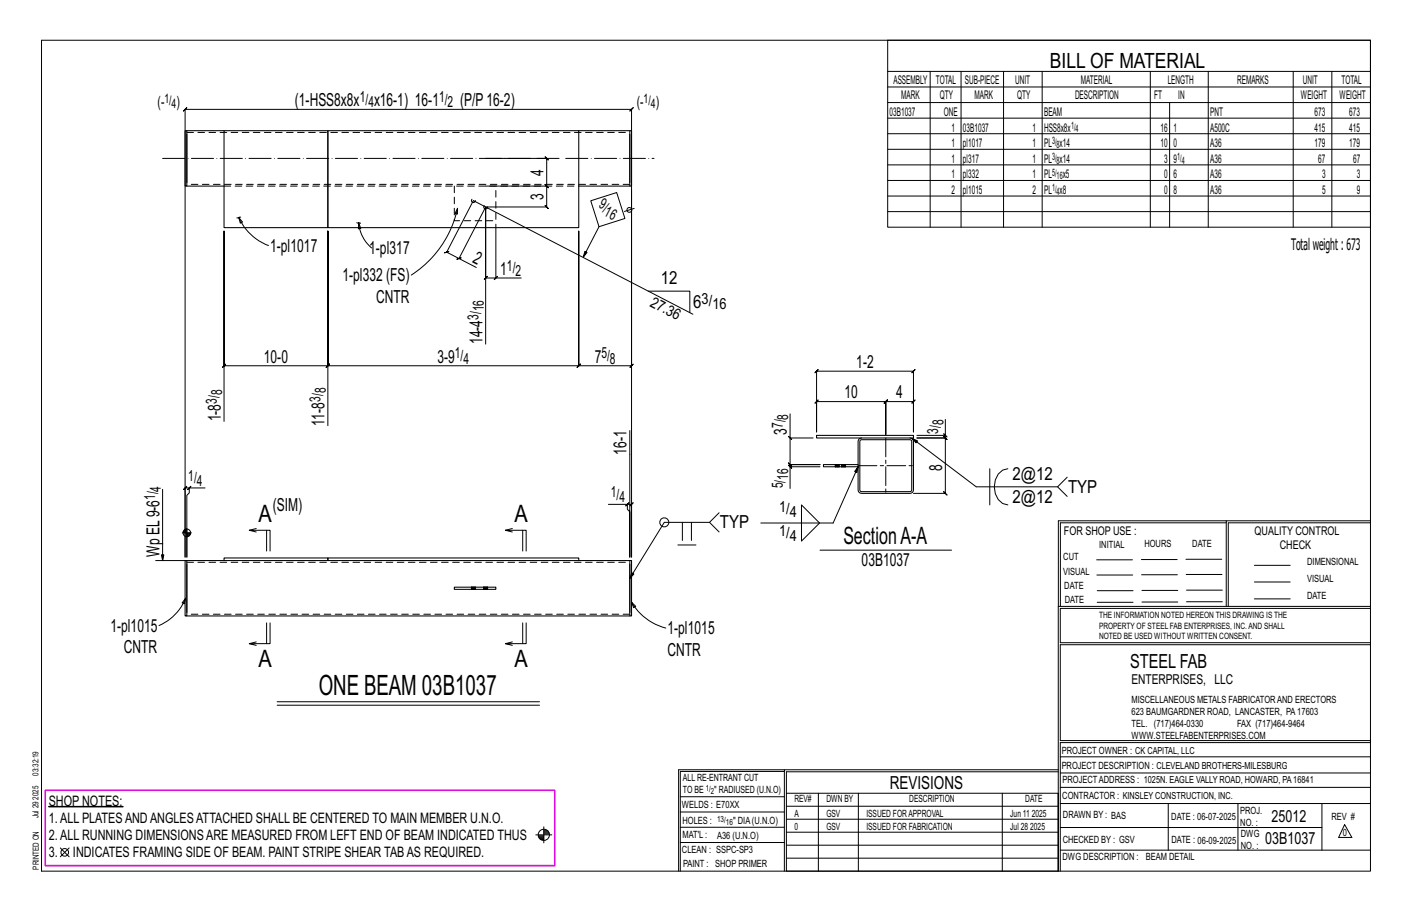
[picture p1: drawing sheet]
<svg xmlns="http://www.w3.org/2000/svg" width="432mm" height="279mm" viewBox="0 0 432 279" stroke-linecap="round" stroke-linejoin="round" font-family="sans-serif">
<path d="M14.9 246.5h22.7v.2h-22.7z" fill="#000" stroke="#000" stroke-width=".31"/>
<g fill="none" stroke="#000" stroke-width=".31">
<path d="M12.7 12.3h406.4v254h-406.4zM271.5 12.3h147.6v57.2h-147.6zM271.5 21.8h147.6M271.5 26.6h147.6M271.5 31.4h147.6M271.5 36.1h147.6M284.5 21.8v47.7M293.9 21.8v47.7M306.9 21.8v47.7M318.7 21.8v47.7M351.8 21.8v47.7M357.7 31.4v38.1"/>
<path d="M369.5 21.8v47.7M395.5 21.8v47.7M407.3 21.8v47.7M148.5 48.4h18.7l-.5-.5 1 1-.5-.5v8.5l-.5-.5 1 1-.5-.5h-18.7M167.2 56.9l-.5-.5 1 1-.5-.5v6.4l-.5-.5 1 1-.5-.5h-18.7v41.9M193.1 57.9v53.9l.5-.5-1 1 .5-.5h-16.1l.5-.5-1 1 .5-.5v-41.2v41.2l.5-.5-1 1 .5-.5h-76.7l.5-.5-1 1 1-1-1 1 .5-.5h-31.8l.5-.5-1 1 .5-.5v-41.2v58.2M271.5 40.9h147.6M271.5 45.6h147.6M271.5 50.4h147.6M271.5 55.2h147.6M271.5 59.9h147.6M73 66.5l1.2 1.4-.7 .3z"/>
<path d="M73 66.5a16.3 16.3 0 0 0 9.1 8.6M73 66.5l-.6 .1M73.6 66.4l-.6 .1M100.3 70.6v59.5M109.1 68.1l.6 .1M109.7 68.2l.6 1.6-.7 .2zM109.7 68.2a11.2 11.2 0 0 0 3.9 7.6M109.7 68.2l.6 .1M139.7 79.2l1.3-.4zM139.9 63.7v1.8l-.8-.2zM139.9 63.7a32.4 32.4 0 0 1-14.1 20.4M140.4 79l-3.8-1.9 .7-.2-1.4 .4 .7-.2 8.2-15.8 67.1 34.8"/>
<path d="M151.6 68.5v16.5h7.8M180.7 61.4l7.9-2.5 2.5 7.9-7.9 2.5zM183.2 69.3l-4.8 9.3 .5-1.8 .6 .4-1.1 1.4M193.9 63.7l-2.9 .9M271.5 64.7h147.6M145.6 81.8l-5.2-2.8 8.1-15.7v21.7l-.5 .5 1-1-.5 .5h3.1M151.6 85l-.5 .5 1-1zM198.3 89h12.7v6.6M249.2 114l1-1-.5 .5h29.6l-.5 .5 1-1-.5 .5v18.5v-9.2l.5-.5-1 1 .5-.5h-8.4l.5-.5-1 1 .5-.5v10v-10l.5-.5-1 1 .5-.5h-21.2l.5-.5-1 1 .5-.5v9.2v-18.5zM192.6 131.6v38.7v-13.9l-.7-.7v-1.5h-5.8M241.1 133.4l1 1zM241.6 133.9v8.1l-.5-.5 1 1-.5-.5h9.2h-9.2l-.5-.5 1 1-.5-.5v.7"/>
<path d="M241.6 126.5v7.4h7.1M278.9 134l1.2 1.4 .5-.6-1.7-.8 19.6 14.8h24.9l3-2.9M288.6 132.6l1 1zM289.1 133.1v.8l-.5-.5 1 1-.5-.5h-8.7h8.7l-.5-.5 1 1-.5-.5v16.9l-.5-.5 1 1-.5-.5h-9.8M289.1 128.2v4.9h-8.7M49.7 149.6v21.8l-.3-1.8h.7l-.4 1.8M57.9 149.2l.5-.5-1 1zM57.9 149.2h-1.3l.5-.5-1 1 .5-.5v21.1v-136.9l-.5 .5 1-1-.5 .5h136.5l-.5 .5 1-1-.5 .5v136.9v-16.1l.5-.5-1 1 .5-.5h-1.2M62.7 149.2h-4.8v1.5l-.8 .7v18.9v-8.8M191.4 154.7l1-1zM208.7 159.7v5.5M211.4 159.7v5.5"/>
<path d="M217 159.7l2.9 2.9M219.9 156.7l-2.9 3h-13.9l-10.5 17.1 .6-1.7 .6 .4-1.2 1.3M241.1 142.2l1 1zM245.1 154.3l5.5 5.6-5.5 5.5zM250.8 142.7h-9.2v6.6M262.4 142.7l-1 1.4 .6 .3 .4-1.7-7.6 17.2h-22.1M302.7 143.3v11M308.2 143.3a5 5 0 0 0-4.1 5.5 5 5 0 0 0 4.1 5.5M323.4 148.8l3 2.9M375 159.8h-50.7v25.6M375 159.2h-51.3l-.1 107.1M419.1 159.2h-44.1v26.2"/>
<path d="M419.1 159.8h-43.5v25.6M47.6 171.4h9.5M55.7 162.9h2.8M56.1 162.4v.5M56.3 162.1v.8M56.5 161.9v1M56.7 161.8v1.1M56.9 161.7v1.2M57.3 162.9v1.1M57.6 162.9v1.1M57.8 162.9v1M58 162.9v.8"/>
<path d="M58.2 162.9v.5M78.4 162.6l-2.2-.5h6.4v6.3M78.4 161.6l-2.2 .5M81.5 162.1v6.3M156.7 162.6l-2.1-.5h6.3v6.3M156.7 161.6l-2.1 .5M159.8 162.1v6.3M207.3 166.6h5.5M250.8 168.2h40.2M335.4 171.1h10.9M335.4 175.8h11M349 171h11"/>
<path d="M349.1 175.7h11M362.7 171h10.9M362.7 175.6h11M383.6 172.8h11M383.6 177.9h11M56.8 182.9l-.4 1.7-.7-.3zM56.8 182.9a15.3 15.3 0 0 1-8.2 8.3M78.4 196.2l-2.2 .6M81.5 190.4v6.4M82.6 190.4v6.4h-6.4l2.2 .5M156.7 196.2l-2.1 .6M159.8 190.4v6.4"/>
<path d="M160.9 190.4v6.4h-6.3l2.1 .5M193.1 184.1l1.3 1.2-.6 .5zM193.1 184.1a17.1 17.1 0 0 0 10.5 7.9M323.7 185.4h95.4M335.5 184.1h11M335.5 180.6h11M349.2 184h11M349.2 180.5h11M362.9 180.4h10.9M362.9 184h10.9M383.6 183.1h11M419.1 186h-94.9v10.5h94.9"/>
<path d="M419.1 197.1h-94.9v29.3h94.9v.6h-94.9v39.3M84.8 214.5h80.2M84.8 215.6h80.2M239.9 235.8h-31.9v30.5M239.9 235.3h-32.4v31M323.6 235.3h-83.7v31M323.6 235.9h-83.1v6.6M324.2 236.3h94.9M324.2 231.4h94.9M18.4 259.2l2.7 2.7M21.1 259.2l-2.7 2.7M163.8 255.2h5"/>
<path d="M164.6 255.5h1.7M164.7 255.8h1.6M164.8 256.1h1.5M165 256.4h1.3M165.4 256.6h.9M166.3 252.8v4.9M166.3 253.8h.9M166.3 254.6h1.6M166.3 254.3h1.5M166.3 254.1h1.3M166.3 254.9h1.7M208 252.9h31.9"/>
<path d="M208 257.5h31.9M208 243.6h31.9M208 248.2h31.9M240.5 242.5h83.1v23.8h-83.1zM240.5 258.4h83.1M240.5 254.4h83.1M240.5 250.4h83.1M240.5 246.5h83.1M250.3 242.5v23.8M262.5 242.5v23.8M306.5 242.5v23.8M324.2 253h80.1"/>
<path d="M324.2 245.6h94.9M324.2 259.9h94.9M324.2 240.7h94.9M357.3 245.6v14.3M378.6 245.6v14.3M404.3 245.6v14.3M411.2 252.1l2.2 3.9h-4zM240.5 262.3h83.1"/>
<circle cx="192.5" cy="64.2" r=".74"/>
<circle cx="203.1" cy="159.7" r="1.38"/>
<circle cx="57.1" cy="162.9" r="1.16"/>
<circle cx="166.3" cy="255.2" r="1.71"/>
<circle cx="19.8" cy="260.6" r="1.17"/>
</g>
<path d="M13.8 241.6h155.8v23h-155.8z" fill="none" stroke="#f0f" stroke-width=".5"/>
<g fill="none" stroke="#000" stroke-width=".32">
<path d="M56.6 40h.5v16.9h-.5zM57.1 40h11.4M68.5 40h31.8v29.6h-31.8zM100.3 40h76.7v29.6h-76.7zM177 40h15.6M192.6 40h.5v16.9h-.5zM57.1 41v14.8M57.1 56.9h11.4M177 56.9h15.6M192.6 41v14.8M262.7 134.2l.8-.3h14.8a1.06 1.06 0 0 1 1 1v14.9a1.06 1.06 0 0 1-1 1h-14.8a1.06 1.06 0 0 1-1.1-1v-14.9zM263.1 134.6l.4-.2 15.2 .2 .1 .3-.1 15.2-.4 .2-15.2-.2-.2-.3z"/>
<path d="M263.5 133.9h-13.8v-.8h29.6v.8h-1M255.4 142h.1M255.4 142.7h.1M256.6 142h.1M256.6 142.7h.1M257.4 142h.1M257.4 142.7h.1M258.6 142h.1M258.6 142.7h.1M262.4 142h-10.6v.7h10.6M56.6 171.4h.5v16.9h-.5zM57.1 172.4v14.8"/>
<path d="M57.1 171.4h11.4M68.5 170.6h31.8v.8h-31.8zM100.3 170.6h76.7v.8h-76.7zM138.9 179.5h12.7v.7h-12.7zM144.2 179.5h.1M145.4 179.5h.1M147.9 179.5h.1M149.1 179.5h.1M177 171.4h15.6M192.6 171.4h.5v16.9h-.5zM192.6 172.4v14.8M57.1 188.3h135.5"/>
<path d="M144.2 180.2h.1M145.4 180.2h.1M147.9 180.2h.1M149.1 180.2h.1"/>
</g>
<g fill="none" stroke="#000" stroke-width=".31" stroke-dasharray="2 1.4">
<path d="M57.1 40.5h135.5M68.5 56.9h108.5M138.9 56.9v10.6h12.7v-10.6M192.6 56.4h-135.5M255.4 142v.7M255.4 142h.1M255.6 142l-.2 .7M255.8 142h-.2l-.1 .7M256 142h.3v.7h-.3zM256 142h-.2v.7h-.2M256 142.7h-.2M256.3 142h.1v.7h-.1"/>
<path d="M256.4 142v.7M256.6 142h.1M256.6 142.7h.1M256.6 142.7v-.7M257.4 142v.7M257.4 142h.1M257.6 142l-.2 .7M257.7 142h-.1l-.2 .7M258 142h.2v.7h-.2zM258 142h-.3v.7h-.1M258 142.7h-.3M258.2 142h.2v.7h-.2"/>
<path d="M258.4 142v.7M258.5 142h.1M258.6 142.7h-.1M258.6 142.7v-.7M57.1 171.9h135.5M144.2 179.5v.7M144.2 179.5h.1M144.3 179.5l-.1 .7M144.5 179.5h-.2l-.1 .7M144.8 179.5h.2v.7h-.2zM144.8 179.5h-.3v.7h-.2M145 179.5h.2v.7h-.2"/>
<path d="M145.2 179.5v.7M145.3 179.5h.1M147.9 179.5v.7M147.9 179.5h.1M148.1 179.5l-.2 .7M148.3 179.5h-.2l-.1 .7M148.5 179.5h.2v.7h-.2zM148.5 179.5h-.2v.7h-.2M148.7 179.5h.2v.7h-.2M148.9 179.5v.7M149.1 179.5h.1M144.8 180.2h-.3"/>
<path d="M145.4 180.2h-.1M145.4 180.2v-.7M148.5 180.2h-.2M149.1 180.2h.1M149.1 180.2v-.7M192.6 187.8h-135.5"/>
<circle cx="144.8" cy="61.3" r=".6"/>
<circle cx="148.5" cy="63.3" r=".6"/>
</g>
<path d="M49.7 48.4h150.3" fill="none" stroke="#000" stroke-width=".31" stroke-dasharray="6.8 1 0 1"/>
<path d="M270.9 133.9v16.9M262.4 142.4h16.9" fill="none" stroke="#000" stroke-width=".31" stroke-dasharray="5.8 1 1 1"/>
<text font-size="8.6" x="97.5" y="212.6">ONE BEAM 03B1037</text>
<g font-size="7.3">
<text x="79" y="159.6">A</text>
<text x="157.3" y="159.6">A</text>
<text x="257.9" y="166.4">SectionA-A</text>
<text x="79" y="204">A</text>
<text x="157.3" y="204">A</text>
</g>
<text font-size="6.4" x="321.1" y="20.7">BILL OF MATERIAL</text>
<text font-size="5.9" x="345.6" y="204.1">STEEL FAB</text>
<g font-size="5.5">
<text x="90.2" y="32.4">(1-HSS8x8x</text>
<text x="114.4" y="32.4">x16-1) 16-1</text>
<text x="140.7" y="32.4">(P/P16-2)</text>
<text x="166.2" y="53.7" transform="rotate(-90 166.2 53.7)">4</text>
<text x="166.2" y="61.1" transform="rotate(-90 166.2 61.1)">3</text>
<text x="82.6" y="77">1-pl1017</text>
<text x="112.9" y="77.7">1-pl317</text>
<text x="144.3" y="79.9" transform="rotate(27 144.3 79.9)">2</text>
<text x="153" y="84">1</text>
<text x="104.8" y="86">1-pl332 (FS)</text>
<text x="202" y="87">12</text>
<text x="115" y="92.5">CNTR</text>
<text x="212" y="94.1">6</text>
<text x="147.5" y="105.2" transform="rotate(-90 147.5 105.2)">14-4</text>
<text x="80.7" y="110.8">10-0</text>
<text x="133.8" y="110.8">3-9</text>
<text x="181.9" y="110.8">7</text>
<text x="261.9" y="112.5">1-2</text>
<text x="258.2" y="121.8">10</text>
<text x="274.1" y="121.8">4</text>
<text x="67.5" y="128.8" transform="rotate(-90 67.5 128.8)">1-8</text>
<text x="99.3" y="130.1" transform="rotate(-90 99.3 130.1)">11-8</text>
<text x="240.6" y="132.9" transform="rotate(-90 240.6 132.9)">3</text>
<text x="191.6" y="139" transform="rotate(-90 191.6 139)">16-1</text>
<text x="288.1" y="144" transform="rotate(-90 288.1 144)">8</text>
<text x="309.6" y="146.6">2@12</text>
<text x="309.6" y="153.9">2@12</text>
<text x="326.6" y="150.6">TYP</text>
<text x="83.4" y="156.3">(SIM)</text>
<text x="220.2" y="161.5">TYP</text>
<text x="48.7" y="170.3" transform="rotate(-90 48.7 170.3)">Wp EL9-6</text>
<text x="263.5" y="173.1">03B1037</text>
<text x="33.7" y="193.1">1-pl1015</text>
<text x="204.1" y="193.9">1-pl1015</text>
<text x="37.9" y="199.7">CNTR</text>
<text x="204.1" y="200.4">CNTR</text>
<text x="272.2" y="241.1">REVISIONS</text>
</g>
<g font-size="5.1">
<text x="388.9" y="251.3">25012</text>
<text x="386.9" y="258.1">03B1037</text>
</g>
<text font-size="4.9" x="394.8" y="76.4">Totalweight : 673</text>
<g font-size="4.7">
<text x="48.2" y="32.6">(-</text>
<text x="54" y="32.6">)</text>
<text x="110" y="31.2">1/</text>
<text x="112.6" y="32.9">4</text>
<text x="134.3" y="31.2">1/</text>
<text x="136.9" y="32.9">2</text>
<text x="194.7" y="32.6">(-</text>
<text x="200.5" y="32.6">)</text>
<text x="182.9" y="63.1" transform="rotate(27 182.9 63.1)">9/</text>
<text x="184.5" y="65.8" transform="rotate(27 184.5 65.8)">16</text>
<text x="155" y="82.7">1/</text>
<text x="157.6" y="84.4">2</text>
<text x="147.9" y="95.2" transform="rotate(-90 147.9 95.2)">16</text>
<text x="198.5" y="93.5" transform="rotate(27 198.5 93.5)">27.36</text>
<text x="214.6" y="92.8">3/</text>
<text x="217.8" y="94.5">16</text>
<text x="146.3" y="97.8" transform="rotate(-90 146.3 97.8)">3/</text>
<text x="139.1" y="109.6">1/</text>
<text x="141.7" y="111.2">4</text>
<text x="183.9" y="109.6">5/</text>
<text x="186.5" y="111.2">8</text>
<text x="66.3" y="123.5" transform="rotate(-90 66.3 123.5)">3/</text>
<text x="67.9" y="120.9" transform="rotate(-90 67.9 120.9)">8</text>
<text x="98" y="122.7" transform="rotate(-90 98 122.7)">3/</text>
<text x="99.7" y="120.1" transform="rotate(-90 99.7 120.1)">8</text>
<text x="239.4" y="130.9" transform="rotate(-90 239.4 130.9)">7/</text>
<text x="241" y="128.3" transform="rotate(-90 241 128.3)">8</text>
<text x="288.5" y="130" transform="rotate(-90 288.5 130)">8</text>
<text x="286.9" y="132.6" transform="rotate(-90 286.9 132.6)">3/</text>
<text x="57.6" y="146.9">1/</text>
<text x="60.2" y="148.6">4</text>
<text x="239.4" y="149.3" transform="rotate(-90 239.4 149.3)">5/</text>
<text x="241" y="146.7" transform="rotate(-90 241 146.7)">16</text>
<text x="47.5" y="152.9" transform="rotate(-90 47.5 152.9)">1/</text>
<text x="49.2" y="150.3" transform="rotate(-90 49.2 150.3)">4</text>
<text x="186.8" y="151.9">1/</text>
<text x="189.4" y="153.6">4</text>
<text x="238.3" y="156.4">1/</text>
<text x="241.5" y="158.1">4</text>
<text x="238.3" y="163.7">1/</text>
<text x="241.5" y="165.4">4</text>
</g>
<g font-size="4.4">
<text x="14.9" y="251.5">1.ALL PLATESANDANGLESATTACHED SHALL BE CENTERED TO MAIN MEMBER U.N.O.</text>
<text x="14.9" y="246.3">SHOP NOTES:</text>
<text x="14.9" y="256.7">2.ALL RUNNING DIMENSIONSARE MEASURED FROM LEFT END OF BEAM INDICATED THUS</text>
<text x="14.9" y="262">3.</text>
<text x="22.3" y="262">INDICATES FRAMING SIDE OF BEAM. PAINT STRIPE SHEAR TABAS REQUIRED.</text>
</g>
<text font-size="4.2" x="346" y="209.1">ENTERPRISES, LLC</text>
<g font-size="4">
<text x="50.3" y="31.5">1/</text>
<text x="52.5" y="32.9">4</text>
<text x="196.8" y="31.5">1/</text>
<text x="199" y="32.9">4</text>
</g>
<g font-size="3.7">
<text x="273.2" y="25.6">ASSEMBLY</text>
<text x="286.2" y="25.6">TOTAL</text>
<text x="295.1" y="25.6">SUB-PIECE</text>
<text x="310.4" y="25.6">UNIT</text>
<text x="330.5" y="25.6">MATERIAL</text>
<text x="357.1" y="25.6">LENGTH</text>
<text x="378.3" y="25.6">REMARKS</text>
<text x="398.4" y="25.6">UNIT</text>
<text x="410.2" y="25.6">TOTAL</text>
<text x="272.1" y="35.5">03B1037</text>
<text x="275.6" y="30.4">MARK</text>
<text x="287.4" y="30.4">QTY</text>
<text x="288.6" y="35.5">ONE</text>
<text x="298" y="30.4">MARK</text>
<text x="311" y="30.4">QTY</text>
<text x="319.3" y="35.5">BEAM</text>
<text x="328.7" y="30.4">DESCRIPTION</text>
<text x="353" y="30.4">FT</text>
<text x="360.3" y="30.4">IN</text>
<text x="370.1" y="35.5">PNT</text>
<text x="397.8" y="30.4">WEIGHT</text>
<text x="402" y="35.5">673</text>
<text x="409.6" y="30.4">WEIGHT</text>
<text x="412.6" y="35.5">673</text>
<text x="290.9" y="40.2">1</text>
<text x="294.5" y="40.2">03B1037</text>
<text x="315.8" y="40.2">1</text>
<text x="319.3" y="40.2">HSS8x8x</text>
<text x="354.9" y="40.2">16</text>
<text x="358.9" y="40.2">1</text>
<text x="370.1" y="40.2">A500C</text>
<text x="402" y="40.2">415</text>
<text x="412.6" y="40.2">415</text>
<text x="290.9" y="45">1</text>
<text x="294.5" y="45">pl1017</text>
<text x="315.8" y="45">1</text>
<text x="319.3" y="45">PL x14</text>
<text x="354.9" y="45">10</text>
<text x="358.9" y="45">0</text>
<text x="370.1" y="45">A36</text>
<text x="402" y="45">179</text>
<text x="412.6" y="45">179</text>
<text x="290.9" y="49.7">1</text>
<text x="294.5" y="49.7">pl317</text>
<text x="315.8" y="49.7">1</text>
<text x="319.3" y="49.7">PL x14</text>
<text x="356" y="49.7">3</text>
<text x="358.9" y="49.7">9</text>
<text x="370.1" y="49.7">A36</text>
<text x="403.2" y="49.7">67</text>
<text x="413.8" y="49.7">67</text>
<text x="290.9" y="54.5">1</text>
<text x="290.9" y="59.3">2</text>
<text x="294.5" y="54.5">pl332</text>
<text x="294.5" y="59.3">pl1015</text>
<text x="315.8" y="54.5">1</text>
<text x="315.8" y="59.3">2</text>
<text x="319.3" y="54.5">PL</text>
<text x="319.3" y="59.3">PL x8</text>
<text x="325" y="54.5">x5</text>
<text x="356" y="54.5">0</text>
<text x="356" y="59.3">0</text>
<text x="358.9" y="54.5">6</text>
<text x="358.9" y="59.3">8</text>
<text x="370.1" y="54.5">A36</text>
<text x="370.1" y="59.3">A36</text>
<text x="404.3" y="54.5">3</text>
<text x="404.3" y="59.3">5</text>
<text x="415" y="54.5">3</text>
<text x="415" y="59.3">9</text>
<text x="325.3" y="163.4">FOR SHOP USE :</text>
<text x="383.7" y="163.4">QUALITY CONTROL</text>
<text x="391.4" y="167.8">CHECK</text>
</g>
<g font-size="3.1">
<text x="327.5" y="39.4">1/</text>
<text x="328.9" y="40.5">4</text>
<text x="321.7" y="44.1">3/</text>
<text x="323.1" y="45.3">8</text>
<text x="321.7" y="48.9">3/</text>
<text x="321.7" y="53.7">5/</text>
<text x="323.1" y="50">8</text>
<text x="360" y="48.9">1/</text>
<text x="361.4" y="50">4</text>
<text x="321.7" y="58.4">1/</text>
<text x="323.1" y="54.8">16</text>
<text x="323.1" y="59.5">4</text>
<text x="336.2" y="167.4">INITIAL</text>
<text x="350" y="167.1">HOURS</text>
<text x="364.6" y="167.2">DATE</text>
<text x="325.2" y="171.3">CUT</text>
<text x="399.8" y="172.8">DIMENSIONAL</text>
<text x="325.1" y="175.8">VISUAL</text>
<text x="399.8" y="177.9">VISUAL</text>
<text x="325.5" y="180">DATE</text>
<text x="325.7" y="184.4">DATE</text>
<text x="399.8" y="183.1">DATE</text>
<text x="346" y="215">MISCELLANEOUS METALS FABRICATORAND ERECTORS</text>
<text x="346" y="218.6">623 BAUMGARDNER ROAD, LANCASTER, PA17603</text>
<text x="346" y="225.8">WWW.STEELFABENTERPRISES.COM</text>
<text x="346" y="222.2">TEL. (717)464-0330</text>
<text x="378.3" y="222.2">FAX (717)464-9464</text>
<text x="324.7" y="230.5">PROJECT OWNER : CK CAPITAL, LLC</text>
<text x="208.8" y="238.8">ALL RE-ENTRANT CUT</text>
<text x="324.7" y="235.1">PROJECT DESCRIPTION : CLEVELAND BROTHERS-MILESBURG</text>
<text x="324.9" y="239.5">PROJECTADDRESS : 1025N. EAGLE VALLY ROAD, HOWARD, PA16841</text>
<text x="208.8" y="242.5">TO BE</text>
<text x="218.4" y="242.5">&quot; RADIUSED (U.N.O)</text>
<text x="242.9" y="245.3">REV#</text>
<text x="252.7" y="245.3">DWN BY</text>
<text x="278.1" y="245.3">DESCRIPTION</text>
<text x="313.5" y="245.3">DATE</text>
<text x="324.9" y="244.2">CONTRACTOR : KINSLEY CONSTRUCTION, INC.</text>
<text x="208.5" y="247">WELDS : E70XX</text>
<text x="208.7" y="251.7">HOLES :</text>
<text x="224.2" y="251.8">&quot; DIA(U.N.O)</text>
<text x="242.9" y="249.9">A</text>
<text x="252.7" y="249.9">GSV</text>
<text x="264.9" y="249.9">ISSUED FORAPPROVAL</text>
<text x="309" y="249.9">Jun 11</text>
<text x="315.5" y="249.9">2025</text>
<text x="325.1" y="250">DRAWN BY : BAS</text>
<text x="358.2" y="250.5">DATE : 06-07-2025</text>
<text x="379.3" y="248.9">PROJ.</text>
<text x="407.2" y="250.5">REV #</text>
<text x="208.7" y="256.3">MAT'L :</text>
<text x="219.3" y="256.4">A36 (U.N.O)</text>
<text x="242.9" y="253.8">0</text>
<text x="252.7" y="253.8">GSV</text>
<text x="264.9" y="253.8">ISSUED FOR FABRICATION</text>
<text x="309" y="253.8">Jul 28</text>
<text x="315" y="253.8">2025</text>
<text x="325" y="257.6">CHECKED BY : GSV</text>
<text x="358.3" y="257.7">DATE : 06-09-2025</text>
<text x="379.3" y="252.5">NO. :</text>
<text x="379.5" y="255.9">DWG</text>
<text x="410.6" y="255.5">0</text>
<text x="208.6" y="260.7">CLEAN : SSPC-SP3</text>
<text x="324.9" y="262.9">DWG DESCRIPTION :</text>
<text x="350.4" y="263">BEAM DETAIL</text>
<text x="379.5" y="259.5">NO. :</text>
<text x="208.9" y="265">PAINT : SHOP PRIMER</text>
</g>
<g font-size="2.7">
<text x="336.1" y="189">THE INFORMATION NOTED HEREON THIS DRAWING IS THE</text>
<text x="336.1" y="195.4">NOTED BE USED WITHOUT WRITTEN CONSENT.</text>
<text x="336.1" y="192.2">PROPERTY OF STEEL FAB ENTERPRISES, INC.AND SHALL</text>
</g>
<g font-size="2.6">
<text x="215.9" y="241.8">1/</text>
<text x="217.4" y="242.7">2</text>
<text x="219.3" y="251.1">13/</text>
<text x="222" y="252.1">16</text>
</g>
<g font-size="2.5">
<text x="11.7" y="237.1" transform="rotate(-90 11.7 237.1)">03:32:19</text>
<text x="11.8" y="244.4" transform="rotate(-90 11.8 244.4)">2025</text>
<text x="11.8" y="250.1" transform="rotate(-90 11.8 250.1)">Jul 29</text>
<text x="11.9" y="265.8" transform="rotate(-90 11.9 265.8)">PRINTED ON</text>
</g>
</svg>
